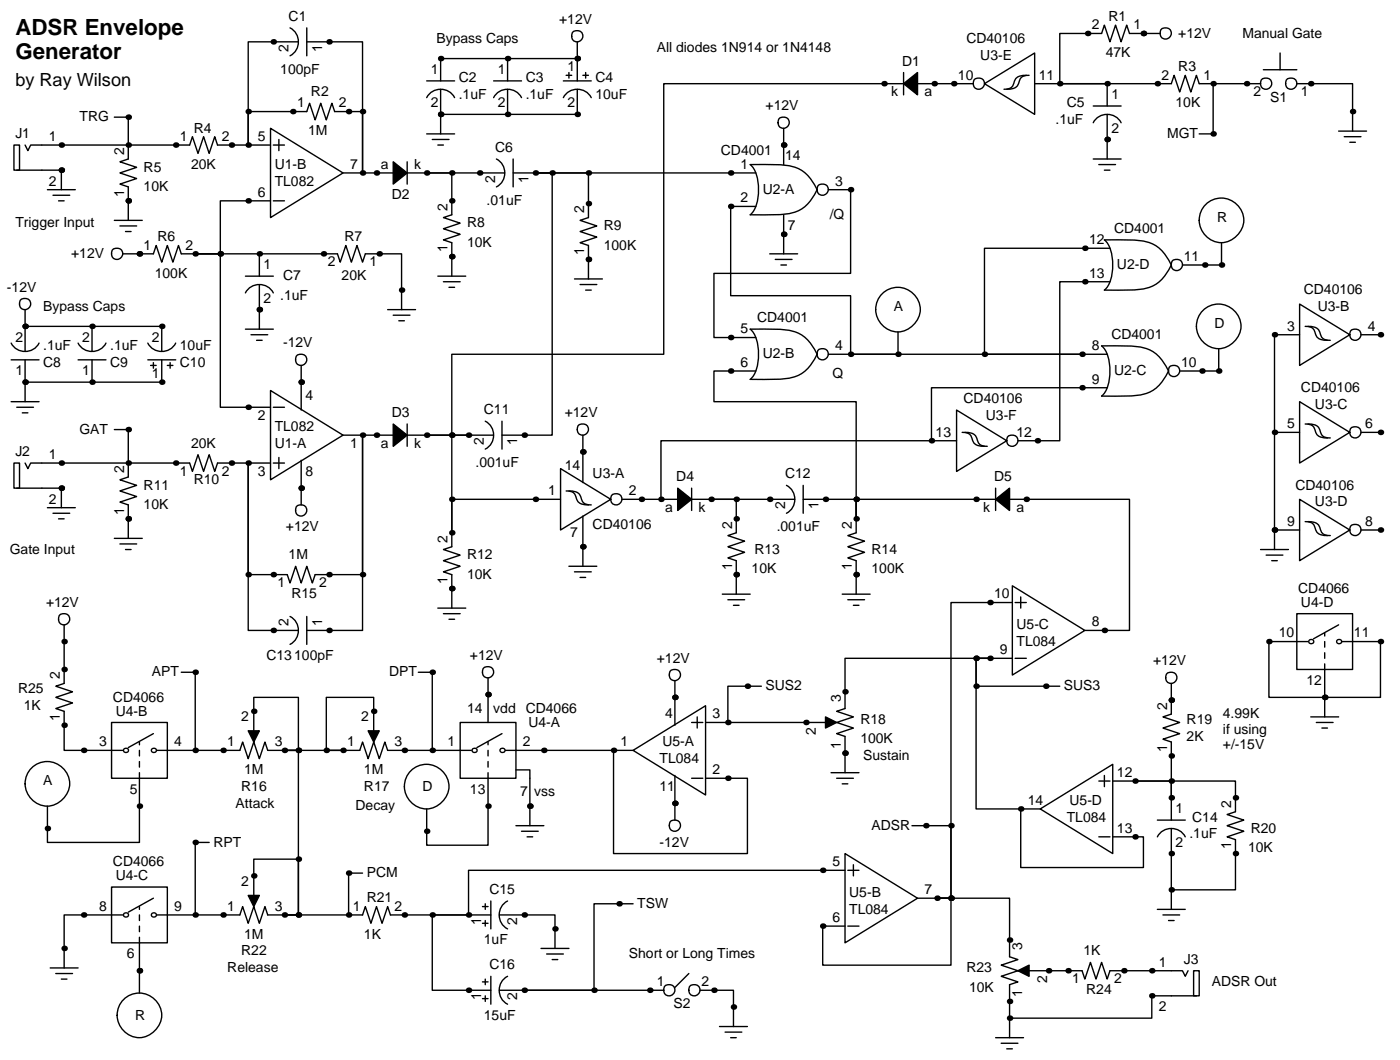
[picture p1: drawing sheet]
<svg xmlns="http://www.w3.org/2000/svg" width="255mm" height="193mm" viewBox="0 0 255 193" stroke-linecap="round" stroke-linejoin="round" font-family="sans-serif">
<g fill="none" stroke="#000" stroke-width=".25">
<path d="M52.8 5.1a2.88 2.88 0 0 1 0 5.1M54.4 7.6h-9.2v18.8v-6.1h10.7l.5-1.5 1 3 1-3 1 3 1.1-3 .5 1.5h5v11.2v-23.9h-10.1M55.9 5.1v5.1M80.3 10.7h24.9M170.2 15.2h7.1M179.3 15.2l9.2-5.5v11.1zM186.9 13.7a1.86 1.86 0 0 0-2.3 1.7 1.47 1.47 0 0 1-1.7 .9M187.5 13.7a1.69 1.69 0 0 0-2 1.7 1.9 1.9 0 0 1-2.1 .9M188.5 15.2h24.9l.5-1.5 1 3.1 1-3.1 1 3.1 1-3.1 .5 1.5h11.2M211.3 6.1h-5.6l-.5-1.5-1 3-1-3-1 3-1-3-.5 1.5h-7.7v9.1M221 15.2v9.2M230.1 12.7h6.1"/>
<path d="M233.2 9.7v3M236.2 15.2h10.2v8.7M2.5 26.4h1.1v4.6h-1.1zM3 31h8.2M4.6 26.4l.5 1 .5-1h28.9l.6-1.5 1 3 1-3 1 3 1-3 .5 1.5h9.7M23.4 26.4v2.6l-1.6 .5 3.1 1-3.1 1 3.1 1-3.1 1 1.6 .5v6.1M49.3 23.4l13.2 8.1-13.2 8.1zM49.3 36.6h-9.2v9.6h-4.5h4.5v28h9.2M49.8 26.4h2M49.8 36.6h2M50.8 25.4v2M62.5 31.5h6.1"/>
<path d="M77.7 24.4h5.1M78.7 25.4h3.1M79.8 26.4h1M87.4 31.5h-9.7h4.6v7.6l-1.5 .5 3 1-3 1.1 3 1-3 1 1.5 .5v6.1M97.5 31.5h40.2M105.2 20.8h-24.9v3.6M136.7 30h3.1a11 11 0 0 1 6.3 1.1 8.4 8.4 0 0 1 2.7 3.4 6.8 6.8 0 0 1-5.3 4.4l-2.3 .2h-4.5a6.4 6.4 0 0 0 1.5-5.1 5.9 5.9 0 0 0-1.5-4zM137.7 37.6h-4.6v16.2h21.8v10.7M142.7 23.4v6.6M142.7 39.1v7.1M150.9 34.5h4v15.3h-24.9v11.7h7.7M199.1 29h5.1"/>
<path d="M200.2 30h3M201.2 31h1M201.7 25.4v3.6M243.8 23.9h5.1M244.9 24.9h3M245.9 25.9h1M4.6 56.4v3h24.9M20.8 40.1h5.1M21.8 41.1h3.1M22.4 46.2h5.5l.5-1.5 1.1 3.1 1-3.1 1 3.1 1-3.1 .5 1.5h28.5l.5 1.6 1-3.1 1 3.1 1-3.1 1 3.1 .5-1.6h6.7v10.2M22.9 42.2h1M44.7 53.3a2.88 2.88 0 0 1 5.1 0"/>
<path d="M44.7 59.9h5.1M44.7 50.3h5.1M47.2 46.2v4.1M47.2 51.8v8.1M70.6 56.4h5.1M71.6 57.4h3.1M72.6 58.4h1.1M79.8 50.3h5M80.8 51.3h3M81.8 52.3h1M104.6 50.8h5.1M105.7 51.8h3"/>
<path d="M106.7 52.8h1M107.2 47.2v3.6M136.7 59.9h3.1a11 11 0 0 1 6.3 1.2 8.4 8.4 0 0 1 2.7 3.4 6.8 6.8 0 0 1-5.3 4.4l-2.3 .2h-4.5a6.4 6.4 0 0 0 1.5-5.1 5.9 5.9 0 0 0-1.5-4.1zM140.2 46.2h5.1M141.2 47.2h3.1M142.2 48.3h1.1M201.2 43.7h3.2a11 11 0 0 1 6.3 1.1 8.4 8.4 0 0 1 2.7 3.5 6.8 6.8 0 0 1-5.4 4.4l-2.3 .1h-4.5a6.4 6.4 0 0 0 1.5-5.1 5.9 5.9 0 0 0-1.5-4zM202.2 51.3h-9.2v29h-7.6M202.2 45.2h-22.9v19.3h17.8M222.5 44.2v4.1h-7.1M236.7 55.4l9.2 5.6-9.2 5.5zM237.7 59.4a1.69 1.69 0 0 1 2 1.7 1.9 1.9 0 0 0 2.1 .9"/>
<path d="M238.3 59.4a1.86 1.86 0 0 1 2.3 1.7 1.47 1.47 0 0 0 1.7 .9M2 73.2h5.1M3 74.2h3.1M4.1 75.2h1M29.5 69.6h-24.9v3.6M45.7 61h3.1M46.7 62h1.1M49.3 71.1l13.2 8.1-13.2 8.2zM49.8 74.2h2M54.9 66.5v8.2M62.5 79.2h6.1M88.4 76.7a2.88 2.88 0 0 1 0 5.1"/>
<path d="M89.9 79.2h-12.2h4.6v17.8v-6.1h19.8M91.4 79.2h4.1M91.4 76.7v5.1M106.2 79.2v8.7M137.7 67.6h-7.7v5.6h26v21.3M150.9 64.5h50.8M163.6 60.5v4M174.2 74.7l9.2 5.6-9.2 5.6zM175.3 78.7a1.69 1.69 0 0 1 1.9 1.7 1.9 1.9 0 0 0 2.1 .9M175.8 78.7a1.86 1.86 0 0 1 2.3 1.7 1.47 1.47 0 0 0 1.7 .9M200.7 63h3.2a11 11 0 0 1 6.2 1.1 8.4 8.4 0 0 1 2.8 3.5 6.8 6.8 0 0 1-5.4 4.4l-2.3 .1h-4.5a6.4 6.4 0 0 0 1.5-5.1 5.9 5.9 0 0 0-1.5-4zM201.7 70.6h-32v9.7"/>
<path d="M222 63.5v4.1h-7.1M232.2 78.7h4.5M236.7 73.2l9.2 5.5-9.2 5.6zM236.7 61h-4.5v39.1M237.7 77.2a1.69 1.69 0 0 1 2 1.7 1.9 1.9 0 0 0 2.1 .9M238.3 77.2a1.86 1.86 0 0 1 2.3 1.7 1.47 1.47 0 0 0 1.7 .9M247.9 61h3.6M247.9 78.7h3.6M2.5 84.3h1.1v4.6h-1.1zM3 88.9h8.2M4.6 84.3l.5 1 .5-1h28.9l.6 1.6 1-3.1 1 3.1 1-3.1 1 3.1 .5-1.6h9.7M49.8 84.3h2"/>
<path d="M50.8 83.3v2M54.9 83.8v8.1M102.1 85.3l9.2 5.6-9.2 5.6zM103.1 89.4a1.69 1.69 0 0 1 2 1.7 1.9 1.9 0 0 0 2.1 .8M103.6 89.4a1.86 1.86 0 0 1 2.4 1.7 1.47 1.47 0 0 0 1.7 .8M106.2 94v9.1M143.3 88.4a2.88 2.88 0 0 1 0 5.1M144.8 90.9h-15.3h4.6v6.1l-1.5 .5 3 1.1-3 1 3 1-3 1 1.5 .5v6.1M146.3 90.9h9.7v3.6M146.3 88.4v5.1M156 94.5v2.5l-1.6 .5 3.1 1.1-3.1 1 3.1 1-3.1 1 1.6 .5v6.1M169.7 80.3h-49.3v10.6h-7.1"/>
<path d="M169.7 80.3h4.5M177.8 90.9h-21.8v3.6M186.9 90.9h18.8v23.9h-4.5M232.2 96.5h4.5M236.7 90.9l9.2 5.6-9.2 5.6zM237.7 95a1.69 1.69 0 0 1 2 1.6 1.9 1.9 0 0 0 2.1 .9M238.3 95a1.86 1.86 0 0 1 2.3 1.6 1.47 1.47 0 0 0 1.7 .9M247.9 96.5h3.6M11.7 113.8v3M52.8 112.3a2.88 2.88 0 0 1 0 5M54.4 114.8h-9.2v-30.5v20.3h7.1l.5 1.6 1-3.1 1.1 3.1 1-3.1 1 3.1 .5-1.6h8.6v-25.4v35.6h-10.1M55.9 112.3v5"/>
<path d="M79.8 110.7h5M80.8 111.8h3M81.8 112.8h1M82.3 107.2v3.5M103.6 103.1h5.1M104.6 104.1h3.1M105.7 105.2h1M131.6 108.2h5.1M132.6 109.2h3M133.6 110.2h1M153.4 108.2h5.1M154.4 109.2h3.1"/>
<path d="M155.4 110.2h1.1M180.3 119.9h-2.5v27.4h8.1v10.7h22.4v-5.6h-1.5M180.3 119.9h-26.4v9.1l-1.5 .5 3 1.1-3 1 3 1-3 1 1.5 .5v6.6M180.3 109.7h-7.1v53.9h-2.5M180.3 119.9h-2.5v5.1h12.7M229.6 100.1h5.1M230.6 101.1h3.1M231.1 116.8v10.2h10.2M231.6 102.1h1.1M251.5 116.8v10.2h-10.2M11.7 132.1v4.6h10.7M28.4 136.7h2.1"/>
<path d="M35.6 122.4v14.3h8.1l.5-1.6 1 3.1 1-3.1 1 3.1 1.1-3.1 .5 1.6h16.7l.5-1.6 1.1 3.1 1-3.1 1 3.1 1-3.1 .5 1.6h8.1v-14.3M46.2 133.1v-6.1h8.2v9.7h-2.6h2.6v29.9h-2.6h2.6v-10.1h-8.2v6.6M68.1 133.1v-6.1h-8.7v9.7h3.1M88.9 123.4v3.1M99.1 136.7h12.7v18.7h24.3v-13.7h-3.5M122.9 124v3M136.1 125h-3.5v6.6h17.8M213.4 124.5v5.5l-1.6 .6 3.1 1-3.1 1 3.1 1-3.1 1 1.6 .5v14.3M238.8 130.6h5M239.8 131.6h3M240.8 132.6h1M241.3 127v3.6"/>
<path d="M8.6 146.8v6.6h16.8v-6.6M35.6 153.4v13.2h8.1l.5-1.5 1 3 1-3 1 3 1.1-3 .5 1.5h17.2l.5-1.5 1.1 3 1-3 1 3 1-3 .5 1.5h14.2M63.5 159v7.6M88.9 146.8v7.1h-11.2v-6.6M94 150.4h5.1M95 151.4h3M96 152.4h1M96.5 146.8v3.6M122.9 146.3v3.1M149.9 158.5h-64.6v8.1M151.4 140.7h5.1M152.4 141.7h3"/>
<path d="M153.4 142.7h1M168.7 150.4h4.5v13.2h-2.5M210.8 152.4a2.88 2.88 0 0 1 5.1 0M210.8 149.4h5.1M213.4 145.3v-3.1h-6.6h18.2v3.1M213.4 150.9v14.7M225 155.4v6.7h-11.6M9.1 176.3h5.1M10.2 177.3h3M11.2 178.3h1M15.2 166.6h-3.5v9.7M25.4 176.8v4"/>
<path d="M85.3 166.6h-6.6v13.7h6.6M95.5 166.6h5.6v6.1M98.6 172.7h5M99.6 173.7h3M100.6 174.8h1M125.5 177.3l-2.6 2.5M170.7 163.6h2.5v12.2h-23.3v-7.1M170.7 163.6h13.2v10.6l1.5 .6-3 1 3 1-3 1 3 1-1.5 .5v9.7M187.5 176.8h9.6l.5 1.5 1-3 1 3 1.1-3 1 3 .5-1.5h13.2l.5 1 .5-1M210.8 165.6h5.1M211.8 166.6h3.1M212.9 167.6h1"/>
<path d="M217.4 176.8h1v4.6h-1zM95.5 180.3h25.4M127.5 180.3h6.1v6.6M131.1 186.9h5M132.1 188h3M133.1 189h1M181.4 189h5M182.4 190h3M183.4 191h1M217.9 181.4h-8.1v4h-25.9"/>
<circle cx="178.3" cy="15.2" r="1.02"/>
<circle cx="212.4" cy="6.1" r="1.02"/>
<circle cx="230.6" cy="15.2" r="1.02"/>
<circle cx="235.2" cy="15.2" r="1.02"/>
<circle cx="142.8" cy="22.3" r="1.02"/>
<circle cx="149.9" cy="34.5" r="1.02"/>
<circle cx="4.6" cy="55.3" r="1.02"/>
<circle cx="21.3" cy="46.2" r="1.02"/>
<circle cx="163.5" cy="56.4" r="4"/>
<circle cx="214.4" cy="48.2" r="1.02"/>
<circle cx="222" cy="59.4" r="4"/>
<circle cx="222.5" cy="40.1" r="4"/>
<circle cx="54.9" cy="65.5" r="1.02"/>
<circle cx="106.2" cy="78.2" r="1.02"/>
<circle cx="149.9" cy="64.5" r="1.02"/>
<circle cx="213.9" cy="67.5" r="1.02"/>
<circle cx="246.9" cy="60.9" r="1.02"/>
<circle cx="246.9" cy="78.7" r="1.02"/>
<circle cx="54.9" cy="92.9" r="1.02"/>
<circle cx="112.3" cy="90.9" r="1.02"/>
<circle cx="184.4" cy="80.2" r="1.02"/>
<circle cx="246.9" cy="96.5" r="1.02"/>
<circle cx="11.7" cy="112.7" r="1.02"/>
<circle cx="88.9" cy="122.4" r="1.02"/>
<circle cx="122.9" cy="122.9" r="1.02"/>
<circle cx="213.4" cy="123.4" r="1.02"/>
<circle cx="8.6" cy="142.7" r="4"/>
<circle cx="77.7" cy="143.2" r="4"/>
<circle cx="122.9" cy="150.3" r="1.02"/>
<circle cx="25.4" cy="184.9" r="4"/>
<circle cx="121.9" cy="180.3" r="1.02"/>
<circle cx="126.5" cy="180.3" r="1.02"/>
</g>
<g fill="#000">
<circle cx="49.8" cy="7.6" r=".51"/>
<circle cx="59.9" cy="7.6" r=".51"/>
<circle cx="173.7" cy="15.2" r=".51"/>
<circle cx="193" cy="15.2" r=".51"/>
<circle cx="198.1" cy="6.1" r=".51"/>
<circle cx="208.3" cy="6.1" r=".51"/>
<circle cx="210.8" cy="15.2" r=".51"/>
<circle cx="221" cy="15.2" r=".51"/>
<circle cx="227.1" cy="15.2" r=".51"/>
<circle cx="238.8" cy="15.2" r=".51"/>
<circle cx="11.2" cy="26.4" r=".51"/>
<circle cx="11.2" cy="31" r=".51"/>
<circle cx="23.4" cy="36.6" r=".51"/>
<circle cx="23.4" cy="26.4" r=".51"/>
<circle cx="32" cy="26.4" r=".51"/>
<circle cx="42.2" cy="26.4" r=".51"/>
<circle cx="45.2" cy="36.6" r=".51"/>
<circle cx="45.2" cy="20.3" r=".51"/>
<circle cx="45.2" cy="26.4" r=".51"/>
<circle cx="53.3" cy="20.3" r=".51"/>
<circle cx="63.5" cy="20.3" r=".51"/>
<circle cx="66" cy="31.5" r=".51"/>
<circle cx="66" cy="20.3" r=".51"/>
<circle cx="80.3" cy="20.8" r=".51"/>
<circle cx="82.3" cy="36.6" r=".51"/>
<circle cx="82.3" cy="31.5" r=".51"/>
<circle cx="133.1" cy="31.5" r=".51"/>
<circle cx="133.1" cy="37.6" r=".51"/>
<circle cx="142.7" cy="26.4" r=".51"/>
<circle cx="154.9" cy="34.5" r=".51"/>
<circle cx="201.7" cy="25.4" r=".51"/>
<circle cx="246.4" cy="20.3" r=".51"/>
<circle cx="4.6" cy="59.4" r=".51"/>
<circle cx="25.4" cy="46.2" r=".51"/>
<circle cx="35.6" cy="46.2" r=".51"/>
<circle cx="40.1" cy="46.2" r=".51"/>
<circle cx="47.2" cy="46.2" r=".51"/>
<circle cx="47.2" cy="56.4" r=".51"/>
<circle cx="58.9" cy="46.2" r=".51"/>
<circle cx="69.1" cy="46.2" r=".51"/>
<circle cx="73.2" cy="52.8" r=".51"/>
<circle cx="82.3" cy="46.7" r=".51"/>
<circle cx="107.2" cy="47.2" r=".51"/>
<circle cx="142.7" cy="42.7" r=".51"/>
<circle cx="197.6" cy="45.2" r=".51"/>
<circle cx="197.6" cy="51.3" r=".51"/>
<circle cx="219.5" cy="48.3" r=".51"/>
<circle cx="222.5" cy="48.3" r=".51"/>
<circle cx="4.6" cy="69.6" r=".51"/>
<circle cx="45.2" cy="74.2" r=".51"/>
<circle cx="54.9" cy="69.6" r=".51"/>
<circle cx="66" cy="79.2" r=".51"/>
<circle cx="82.3" cy="79.2" r=".51"/>
<circle cx="85.3" cy="79.2" r=".51"/>
<circle cx="95.5" cy="79.2" r=".51"/>
<circle cx="133.1" cy="67.6" r=".51"/>
<circle cx="133.1" cy="61.5" r=".51"/>
<circle cx="154.9" cy="64.5" r=".51"/>
<circle cx="163.6" cy="64.5" r=".51"/>
<circle cx="179.3" cy="64.5" r=".51"/>
<circle cx="197.1" cy="64.5" r=".51"/>
<circle cx="197.1" cy="70.6" r=".51"/>
<circle cx="218.9" cy="67.6" r=".51"/>
<circle cx="222" cy="67.6" r=".51"/>
<circle cx="232.2" cy="78.7" r=".51"/>
<circle cx="232.2" cy="61" r=".51"/>
<circle cx="251.5" cy="78.7" r=".51"/>
<circle cx="251.5" cy="61" r=".51"/>
<circle cx="11.2" cy="84.3" r=".51"/>
<circle cx="11.2" cy="88.9" r=".51"/>
<circle cx="32" cy="84.3" r=".51"/>
<circle cx="42.2" cy="84.3" r=".51"/>
<circle cx="45.2" cy="84.3" r=".51"/>
<circle cx="54.9" cy="88.9" r=".51"/>
<circle cx="82.3" cy="90.9" r=".51"/>
<circle cx="97.5" cy="90.9" r=".51"/>
<circle cx="106.2" cy="99.6" r=".51"/>
<circle cx="106.2" cy="82.3" r=".51"/>
<circle cx="116.8" cy="90.9" r=".51"/>
<circle cx="134.1" cy="90.9" r=".51"/>
<circle cx="134.1" cy="94.5" r=".51"/>
<circle cx="140.2" cy="90.9" r=".51"/>
<circle cx="150.4" cy="90.9" r=".51"/>
<circle cx="156" cy="90.9" r=".51"/>
<circle cx="156" cy="94.5" r=".51"/>
<circle cx="169.7" cy="80.3" r=".51"/>
<circle cx="189" cy="80.3" r=".51"/>
<circle cx="232.2" cy="96.5" r=".51"/>
<circle cx="251.5" cy="96.5" r=".51"/>
<circle cx="11.7" cy="116.8" r=".51"/>
<circle cx="45.2" cy="104.6" r=".51"/>
<circle cx="49.8" cy="104.6" r=".51"/>
<circle cx="49.8" cy="114.8" r=".51"/>
<circle cx="59.9" cy="114.8" r=".51"/>
<circle cx="59.9" cy="104.6" r=".51"/>
<circle cx="66" cy="104.6" r=".51"/>
<circle cx="82.3" cy="107.2" r=".51"/>
<circle cx="134.1" cy="104.6" r=".51"/>
<circle cx="156" cy="104.6" r=".51"/>
<circle cx="177.8" cy="119.9" r=".51"/>
<circle cx="15.2" cy="136.7" r=".51"/>
<circle cx="22.9" cy="136.7" r=".51"/>
<circle cx="40.6" cy="136.7" r=".51"/>
<circle cx="46.2" cy="129.5" r=".51"/>
<circle cx="51.8" cy="136.7" r=".51"/>
<circle cx="54.4" cy="136.7" r=".51"/>
<circle cx="59.4" cy="136.7" r=".51"/>
<circle cx="62.5" cy="136.7" r=".51"/>
<circle cx="68.1" cy="129.5" r=".51"/>
<circle cx="73.7" cy="136.7" r=".51"/>
<circle cx="88.9" cy="126.5" r=".51"/>
<circle cx="122.9" cy="127" r=".51"/>
<circle cx="146.8" cy="131.6" r=".51"/>
<circle cx="153.9" cy="137.2" r=".51"/>
<circle cx="153.9" cy="126" r=".51"/>
<circle cx="177.8" cy="125" r=".51"/>
<circle cx="213.4" cy="137.7" r=".51"/>
<circle cx="213.4" cy="127.5" r=".51"/>
<circle cx="241.3" cy="127" r=".51"/>
<circle cx="8.6" cy="150.9" r=".51"/>
<circle cx="46.2" cy="159.5" r=".51"/>
<circle cx="54.4" cy="156.5" r=".51"/>
<circle cx="77.7" cy="151.4" r=".51"/>
<circle cx="96.5" cy="146.8" r=".51"/>
<circle cx="122.9" cy="146.3" r=".51"/>
<circle cx="173.2" cy="150.4" r=".51"/>
<circle cx="213.4" cy="155.4" r=".51"/>
<circle cx="213.4" cy="142.2" r=".51"/>
<circle cx="213.4" cy="145.3" r=".51"/>
<circle cx="11.7" cy="172.7" r=".51"/>
<circle cx="25.4" cy="176.8" r=".51"/>
<circle cx="40.6" cy="166.6" r=".51"/>
<circle cx="51.8" cy="166.6" r=".51"/>
<circle cx="54.4" cy="166.6" r=".51"/>
<circle cx="63.5" cy="166.6" r=".51"/>
<circle cx="73.7" cy="166.6" r=".51"/>
<circle cx="78.7" cy="166.6" r=".51"/>
<circle cx="101.1" cy="169.2" r=".51"/>
<circle cx="173.2" cy="163.6" r=".51"/>
<circle cx="183.9" cy="171.2" r=".51"/>
<circle cx="191" cy="176.8" r=".51"/>
<circle cx="194.6" cy="176.8" r=".51"/>
<circle cx="204.7" cy="176.8" r=".51"/>
<circle cx="209.8" cy="176.8" r=".51"/>
<circle cx="213.4" cy="162.1" r=".51"/>
<circle cx="118.4" cy="180.3" r=".51"/>
<circle cx="130" cy="180.3" r=".51"/>
<circle cx="133.6" cy="183.4" r=".51"/>
<circle cx="183.9" cy="182.4" r=".51"/>
<circle cx="183.9" cy="185.4" r=".51"/>
<circle cx="209.8" cy="181.4" r=".51"/>
</g>
<path d="M45.2 133.1h2l-1 2zM67.1 133.1h2l-1 2zM150.4 130.6l2 1-2 1zM45.2 163.1h2l-1 2zM185.4 176.8l2.1-1v2z" fill="#000" stroke="#000" stroke-width=".25"/>
<circle cx="22.9" cy="136.7" r=".25" fill="#fff"/>
<circle cx="27.9" cy="136.7" r=".51" fill="#000"/>
<circle cx="27.9" cy="136.7" r=".25" fill="#fff"/>
<path d="M20.3 131.6h10.2v10.1h-10.2zM27.9 133.6l-4.5 2.5M30.5 136.7h5.1M25.4 141.7v5.1M20.3 166.6h2.1M28.4 166.6h2.1" fill="none" stroke="#000" stroke-width=".25"/>
<path d="M25.4 141.7v-6.6" fill="none" stroke="#000" stroke-width=".25" stroke-dasharray="1"/>
<g fill="#000">
<circle cx="35.6" cy="136.7" r=".51"/>
<circle cx="25.4" cy="146.8" r=".51"/>
<circle cx="22.9" cy="166.6" r=".51"/>
</g>
<circle cx="22.9" cy="166.6" r=".25" fill="#fff"/>
<circle cx="27.9" cy="166.6" r=".51" fill="#000"/>
<circle cx="27.9" cy="166.6" r=".25" fill="#fff"/>
<path d="M236.2 116.8h2.1M244.3 116.8h2.1M15.2 166.6h5.1M20.3 161.5h10.2v10.2h-10.2zM25.4 171.7v5.1M27.9 163.6l-4.5 2.5M30.5 166.6h5.1" fill="none" stroke="#000" stroke-width=".25"/>
<path d="M25.4 171.7v-6.6" fill="none" stroke="#000" stroke-width=".25" stroke-dasharray="1"/>
<g fill="#000">
<circle cx="238.8" cy="116.8" r=".51"/>
<circle cx="15.2" cy="166.6" r=".51"/>
<circle cx="25.4" cy="176.8" r=".51"/>
<circle cx="35.6" cy="166.6" r=".51"/>
</g>
<circle cx="238.8" cy="116.8" r=".25" fill="#fff"/>
<circle cx="243.8" cy="116.8" r=".51" fill="#000"/>
<circle cx="243.8" cy="116.8" r=".25" fill="#fff"/>
<g fill="none" stroke="#000" stroke-width=".25">
<path d="M180.3 119.9h4.1M180.3 109.7h4.1M184.4 106.7l13.2 8.1-13.2 8.1zM184.9 119.9h2M184.9 109.7h2M185.9 108.7v2M197.6 114.8h3.6M231.1 116.8h5.1M236.2 111.8h10.2v10.1h-10.2zM243.8 113.8l-4.5 2.5M246.4 116.8h5.1M78.7 136.7h7.2"/>
<path d="M91.9 136.7h2.1M111.8 136.7h3.5M115.3 136.7l13.2-8.2v16.3zM122.9 127v5.1M126 131.6h2M127 130.6v2M128.5 131.6h4.1M241.3 121.9v5.1M122.9 141.2v5.1M126 141.7h2M128.5 141.7h4.1M149.9 158.5h4"/>
<path d="M153.9 155.4l13.2 8.2-13.2 8.1zM154.4 158.5h2.1M155.4 157.5v2M185.9 147.3h3.6M189.5 147.3l13.2-8.1v16.2zM200.2 142.2h2M200.2 152.4h2M201.2 141.2v2.1M202.7 142.2h4.1M202.7 152.4h4.1M112.8 164.6h-4.6v15.7h-12.7M149.9 168.7h4"/>
<path d="M154.4 168.7h2.1M167.1 163.6h3.6"/>
</g>
<path d="M241.3 121.9v-6.6" fill="none" stroke="#000" stroke-width=".25" stroke-dasharray="1"/>
<g fill="#000">
<circle cx="180.3" cy="119.9" r=".51"/>
<circle cx="180.3" cy="109.7" r=".51"/>
<circle cx="201.2" cy="114.8" r=".51"/>
<circle cx="231.1" cy="116.8" r=".51"/>
<circle cx="251.5" cy="116.8" r=".51"/>
<circle cx="78.7" cy="136.7" r=".51"/>
<circle cx="86.4" cy="136.7" r=".51"/>
<circle cx="111.8" cy="136.7" r=".51"/>
<circle cx="122.9" cy="127" r=".51"/>
<circle cx="132.6" cy="131.6" r=".51"/>
<circle cx="241.3" cy="127" r=".51"/>
<circle cx="122.9" cy="146.3" r=".51"/>
<circle cx="132.6" cy="141.7" r=".51"/>
<circle cx="149.9" cy="158.5" r=".51"/>
<circle cx="185.9" cy="147.3" r=".51"/>
<circle cx="206.8" cy="142.2" r=".51"/>
<circle cx="206.8" cy="152.4" r=".51"/>
<circle cx="149.9" cy="168.7" r=".51"/>
<circle cx="170.7" cy="163.6" r=".51"/>
<circle cx="108.2" cy="180.3" r=".51"/>
</g>
<circle cx="86.4" cy="136.7" r=".25" fill="#fff"/>
<circle cx="91.4" cy="136.7" r=".51" fill="#000"/>
<circle cx="91.4" cy="136.7" r=".25" fill="#fff"/>
<g fill="none" stroke="#000" stroke-width=".25">
<path d="M77.7 17.8a2.88 2.88 0 0 1 5.1 0M77.7 14.7h5.1M80.3 10.7v4M80.3 16.3v4.5M89.9 17.8a2.88 2.88 0 0 1 5.1 0M89.9 14.7h5.1M92.5 10.7v4M92.5 16.3v4.5M102.6 17.8a2.88 2.88 0 0 1 5.1 0M102.6 14.7h5.1M103.1 13.7h1M103.6 13.2v1"/>
<path d="M105.2 7.6v7.1M105.2 16.3v4.5M106.2 13.7h1M106.7 13.2v1M164.6 15.2h-43.7v49.3h-38.6v14.7h3M164.6 13.2v4.1M167.1 15.2h3.1M199.1 19.3h5.1M201.7 15.2v4.1M8.6 34.5h5.1M9.7 35.6h3M10.7 36.6h1"/>
<path d="M11.2 31v3.5M20.8 21.3h2.6v5.1M68.6 31.5h3M74.2 31.5h3.5M74.2 29.5v4M87.4 31.5h4.5M90.4 29a2.88 2.88 0 0 1 0 5M93.5 29v5M93.5 31.5h4M97.5 31.5h9.7v8.1l-1.5 .5 3 1-3 1.1 3 1-3 1 1.5 .5v2.5M97.5 31.5h3.1v47.7h-5.1M199.1 22.4a2.88 2.88 0 0 1 5.1 0"/>
<path d="M201.7 20.8v4.6M218.4 24.4h2.6M4.6 59.4v4.6M16.8 59.4v4.6M29.5 59.4v4.6M2 62.5a2.88 2.88 0 0 0 5.1 0M2 65.5h5.1M4.6 65.5v4.1M14.2 62.5a2.88 2.88 0 0 0 5.1 0M14.2 65.5h5.1M16.8 65.5v4.1M20.8 78.2h2.6v8.7l-1.6 .5 3.1 1-3.1 1 3.1 1-3.1 1 1.6 .5v6.1"/>
<path d="M26.9 62.5a2.88 2.88 0 0 0 5.1 0M26.9 65.5h5.1M27.4 66.5h1M27.9 66v1.1M29.5 65.5v4.1M30.5 66.5h1M31 66v1.1M68.6 79.2h3M74.2 77.2v4.1M74.2 79.2h3.5M8.6 92.5h5.1M9.7 93.5h3"/>
<path d="M10.7 94.5h1M11.2 88.9v3.6M20.8 98h5.1M21.8 99.1h3.1M82.3 97v2.6l-1.5 .5 3 1-3 1 3 1-3 1 1.5 .5v2.6M120.4 90.9h3M126 88.9v4.1M126 90.9h3.5M177.8 90.9h3.6M181.4 88.9v4.1M183.9 90.9h3M11.7 116.8v7.7l-1.5 .5 3 1-3 1 3 1-3 1 1.5 .5v2.6"/>
<path d="M22.9 100.1h1M33 122.4h2.6M76.2 122.4h2.5M83.8 131.6h10.2v10.1h-10.2zM88.9 126.5v5.1M91.4 133.6l-4.5 2.5M94 136.7h5.1M136.1 125h2.6M190.5 125h2.5M35.6 153.4h2.5M63.5 159h2.5M88.9 141.7v5.1"/>
<path d="M94 140.2h2.5v6.6M166.1 150.4h2.6M225 145.3v2.5l-1.5 .5 3.1 1.1-3.1 1 3.1 1-3.1 1 1.5 .5v2.5M85.3 166.6h4.1M87.9 178.8h1M87.9 168.1h1M87.9 165.1h1M88.4 164.6v1M88.4 167.6v1.1M88.4 178.3v1M89.4 164.1v5.1M89.4 177.8v5.1"/>
<path d="M90.9 166.6h4.6M92.5 177.8a2.88 2.88 0 0 0 0 5.1M92.5 164.1a2.88 2.88 0 0 0 0 5.1M112.8 164.6h2.5M85.3 180.3h4.1M87.9 181.9h1M88.4 181.4v1M90.9 180.3h4.6"/>
<circle cx="105.2" cy="6.6" r="1.02"/>
</g>
<path d="M88.9 141.7v-6.6" fill="none" stroke="#000" stroke-width=".25" stroke-dasharray="1"/>
<g fill="#000">
<circle cx="80.3" cy="10.7" r=".51"/>
<circle cx="92.5" cy="10.7" r=".51"/>
<circle cx="105.2" cy="10.7" r=".51"/>
<circle cx="161" cy="15.2" r=".51"/>
<circle cx="170.2" cy="15.2" r=".51"/>
<circle cx="201.7" cy="15.2" r=".51"/>
<circle cx="11.2" cy="31" r=".51"/>
<circle cx="23.4" cy="21.3" r=".51"/>
<circle cx="68.6" cy="31.5" r=".51"/>
<circle cx="77.7" cy="31.5" r=".51"/>
<circle cx="80.3" cy="20.8" r=".51"/>
<circle cx="87.4" cy="31.5" r=".51"/>
<circle cx="92.5" cy="20.8" r=".51"/>
<circle cx="97.5" cy="31.5" r=".51"/>
<circle cx="100.6" cy="31.5" r=".51"/>
<circle cx="105.2" cy="20.8" r=".51"/>
<circle cx="107.2" cy="37.1" r=".51"/>
<circle cx="107.2" cy="31.5" r=".51"/>
<circle cx="201.7" cy="25.4" r=".51"/>
<circle cx="221" cy="24.4" r=".51"/>
<circle cx="4.6" cy="59.4" r=".51"/>
<circle cx="16.8" cy="59.4" r=".51"/>
<circle cx="29.5" cy="59.4" r=".51"/>
<circle cx="107.2" cy="47.2" r=".51"/>
<circle cx="4.6" cy="69.6" r=".51"/>
<circle cx="16.8" cy="69.6" r=".51"/>
<circle cx="23.4" cy="78.2" r=".51"/>
<circle cx="29.5" cy="69.6" r=".51"/>
<circle cx="68.6" cy="79.2" r=".51"/>
<circle cx="77.7" cy="79.2" r=".51"/>
<circle cx="82.3" cy="79.2" r=".51"/>
<circle cx="11.2" cy="88.9" r=".51"/>
<circle cx="23.4" cy="84.3" r=".51"/>
<circle cx="23.4" cy="94.5" r=".51"/>
<circle cx="82.3" cy="97" r=".51"/>
<circle cx="120.4" cy="90.9" r=".51"/>
<circle cx="129.5" cy="90.9" r=".51"/>
<circle cx="177.8" cy="90.9" r=".51"/>
<circle cx="186.9" cy="90.9" r=".51"/>
<circle cx="82.3" cy="107.2" r=".51"/>
<circle cx="11.7" cy="132.1" r=".51"/>
<circle cx="11.7" cy="121.9" r=".51"/>
<circle cx="35.6" cy="122.4" r=".51"/>
<circle cx="78.7" cy="122.4" r=".51"/>
<circle cx="88.9" cy="126.5" r=".51"/>
<circle cx="99.1" cy="136.7" r=".51"/>
<circle cx="136.1" cy="125" r=".51"/>
<circle cx="190.5" cy="125" r=".51"/>
<circle cx="35.6" cy="153.4" r=".51"/>
<circle cx="63.5" cy="159" r=".51"/>
<circle cx="88.9" cy="146.8" r=".51"/>
<circle cx="96.5" cy="146.8" r=".51"/>
<circle cx="168.7" cy="150.4" r=".51"/>
<circle cx="225" cy="155.4" r=".51"/>
<circle cx="225" cy="145.3" r=".51"/>
<circle cx="85.3" cy="166.6" r=".51"/>
<circle cx="95.5" cy="166.6" r=".51"/>
<circle cx="112.8" cy="164.6" r=".51"/>
<circle cx="85.3" cy="180.3" r=".51"/>
<circle cx="95.5" cy="180.3" r=".51"/>
</g>
<path d="M164.6 15.2l2.5-2v4.1zM71.6 29.5l2.6 2-2.6 2zM71.6 77.2l2.6 2-2.6 2.1zM123.4 88.9l2.6 2-2.6 2.1zM181.4 90.9l2.5-2v4.1z" fill="#000" stroke="#000" stroke-width=".25"/>
<g font-size="4.1">
<text x="2.8" y="6.3">ADSR Envelope</text>
<text x="2.8" y="10.7">Generator</text>
</g>
<text font-size="3.3" x="2.8" y="15.7">by Ray Wilson</text>
<g font-size="2.5">
<text x="52.6" y="3.8">C1</text>
<text x="101.9" y="4.3">+12V</text>
<text x="198.9" y="5.3">2</text>
<text x="201.9" y="3.8">R1</text>
<text x="206.5" y="5.3">1</text>
<text x="52.6" y="9.4" transform="rotate(-90 52.6 9.4)">2</text>
<text x="58.7" y="9.4" transform="rotate(-90 58.7 9.4)">1</text>
<text x="79.5" y="7.9">Bypass Caps</text>
<text x="119.6" y="9.4">All diodes 1N914 or 1N4148</text>
<text x="164.3" y="11.9">D1</text>
<text x="176" y="7.9">CD40106</text>
<text x="178.6" y="10.9">U3-E</text>
<text x="201.4" y="10.4">47K</text>
<text x="214.6" y="6.9">+12V</text>
<text x="226.3" y="6.9">Manual Gate</text>
<text x="51.1" y="13.5">100pF</text>
<text x="56.6" y="17.5">R2</text>
<text x="78.5" y="13.5">1</text>
<text x="83.6" y="15">C2</text>
<text x="90.7" y="13.5">1</text>
<text x="95.8" y="15">C3</text>
<text x="103.4" y="13">1</text>
<text x="108.5" y="15">C4</text>
<text x="162.3" y="17.5">k</text>
<text x="168.4" y="17.5">a</text>
<text x="174.5" y="14.5">10</text>
<text x="189.2" y="14.5">11</text>
<text x="211.6" y="14.5">2</text>
<text x="214.6" y="13">R3</text>
<text x="219.2" y="14.5">1</text>
<text x="228.3" y="17.5">2</text>
<text x="237" y="17.5">1</text>
<text x="14.5" y="22.1">TRG</text>
<text x="54.1" y="19.6">1</text>
<text x="61.7" y="19.6">2</text>
<text x="78.5" y="19.6">2</text>
<text x="83.6" y="18">.1uF</text>
<text x="90.7" y="19.6">2</text>
<text x="95.8" y="18">.1uF</text>
<text x="103.4" y="19.6">2</text>
<text x="108.5" y="18">10uF</text>
<text x="139.4" y="20.1">+12V</text>
<text x="192.3" y="22.6">.1uF</text>
<text x="194.3" y="19.6">C5</text>
<text x="202.4" y="18">1</text>
<text x="214.1" y="19.6">10K</text>
<text x="231.4" y="18.5">S1</text>
<text x="2.8" y="25.1">J1</text>
<text x="8.9" y="25.7">1</text>
<text x="22.6" y="28.2" transform="rotate(-90 22.6 28.2)">2</text>
<text x="32.8" y="25.7">1</text>
<text x="35.3" y="24.1">R4</text>
<text x="40.4" y="25.7">2</text>
<text x="47" y="25.7">5</text>
<text x="56.1" y="24.6">1M</text>
<text x="90.2" y="27.7">C6</text>
<text x="131.3" y="28.2">CD4001</text>
<text x="143" y="29.2">14</text>
<text x="202.4" y="24.1">2</text>
<text x="212.6" y="25.1">MGT</text>
<text x="8.9" y="33.8">2</text>
<text x="22.6" y="35.8" transform="rotate(-90 22.6 35.8)">1</text>
<text x="26.2" y="31.2">R5</text>
<text x="26.2" y="34.8">10K</text>
<text x="34.8" y="30.7">20K</text>
<text x="47" y="35.8">6</text>
<text x="50" y="30.7">U1-B</text>
<text x="50" y="33.8">TL082</text>
<text x="63.8" y="30.7">7</text>
<text x="69.3" y="30.7">a</text>
<text x="75.4" y="30.7">k</text>
<text x="90.2" y="33.3" transform="rotate(-90 90.2 33.3)">2</text>
<text x="96.3" y="33.3" transform="rotate(-90 96.3 33.3)">1</text>
<text x="134.9" y="30.7">1</text>
<text x="138.9" y="35.3">U2-A</text>
<text x="152.1" y="33.8">3</text>
<text x="2.8" y="41.4">Trigger Input</text>
<text x="71.4" y="36.3">D2</text>
<text x="81.5" y="38.4" transform="rotate(-90 81.5 38.4)">2</text>
<text x="85.1" y="41.4">R8</text>
<text x="88.6" y="37.3">.01uF</text>
<text x="106.4" y="38.9" transform="rotate(-90 106.4 38.9)">2</text>
<text x="110" y="41.9">R9</text>
<text x="134.9" y="36.8">2</text>
<text x="143.5" y="41.9">7</text>
<text x="151.1" y="39.9">/Q</text>
<text x="221.7" y="40.4">R</text>
<text x="13" y="47">+12V</text>
<text x="26.2" y="45.5">1</text>
<text x="28.7" y="43.9">R6</text>
<text x="33.8" y="45.5">2</text>
<text x="62.7" y="43.9">R7</text>
<text x="81.5" y="46" transform="rotate(-90 81.5 46)">1</text>
<text x="85.1" y="45">10K</text>
<text x="106.4" y="46.5" transform="rotate(-90 106.4 46.5)">1</text>
<text x="110" y="45.5">100K</text>
<text x="198.4" y="44.5">12</text>
<text x="202.9" y="42.4">CD4001</text>
<text x="215.6" y="47.5">11</text>
<text x="1.3" y="53.1">-12V</text>
<text x="28.2" y="50.5">100K</text>
<text x="48" y="49">1</text>
<text x="51.6" y="51.1">C7</text>
<text x="59.7" y="48.5">2</text>
<text x="62.2" y="51.1">20K</text>
<text x="67.3" y="48.5">1</text>
<text x="198.4" y="50.5">13</text>
<text x="203.5" y="49">U2-D</text>
<text x="237.5" y="53.6">CD40106</text>
<text x="7.9" y="56.6">Bypass Caps</text>
<text x="48" y="55.1">2 .1uF</text>
<text x="137.9" y="58.7">CD4001</text>
<text x="162.8" y="56.6">A</text>
<text x="221.2" y="59.7">D</text>
<text x="240" y="56.6">U3-B</text>
<text x="2.8" y="62.2">2</text>
<text x="7.9" y="63.8">.1uF</text>
<text x="15" y="62.2">2</text>
<text x="20.1" y="63.8">.1uF</text>
<text x="27.7" y="62.2">2</text>
<text x="32.8" y="63.8">10uF</text>
<text x="51.6" y="63.2">-12V</text>
<text x="134.9" y="60.7">5</text>
<text x="138.9" y="65.3">U2-B</text>
<text x="152.1" y="63.8">4</text>
<text x="198.9" y="63.8">8</text>
<text x="202.4" y="61.7">CD4001</text>
<text x="234.4" y="60.2">3</text>
<text x="249.2" y="60.2">4</text>
<text x="2.8" y="68.3">1</text>
<text x="7.9" y="66.8">C8</text>
<text x="15" y="68.3">1</text>
<text x="20.1" y="66.8">C9</text>
<text x="27.7" y="68.8">1</text>
<text x="32.8" y="66.8">C10</text>
<text x="134.9" y="66.8">6</text>
<text x="151.6" y="68.8">Q</text>
<text x="198.9" y="69.9">9</text>
<text x="202.9" y="68.3">U2-C</text>
<text x="215.1" y="66.8">10</text>
<text x="237" y="71.4">CD40106</text>
<text x="47" y="76.5">2</text>
<text x="55.6" y="72.9">4</text>
<text x="71.4" y="75.9">D3</text>
<text x="88.1" y="75.4">C11</text>
<text x="102.9" y="75.9">+12V</text>
<text x="175.5" y="73.4">CD40106</text>
<text x="179.6" y="76.5">U3-F</text>
<text x="234.4" y="78">5</text>
<text x="239.5" y="74.4">U3-C</text>
<text x="248.7" y="78">6</text>
<text x="2.8" y="83.1">J2</text>
<text x="8.9" y="83.6">1</text>
<text x="14.5" y="79">GAT</text>
<text x="34.8" y="81.5">20K</text>
<text x="50" y="81.5">U1-A</text>
<text x="50" y="78.5">TL082</text>
<text x="63.8" y="81.5">1</text>
<text x="69.3" y="81.5">a</text>
<text x="75.4" y="81.5">k</text>
<text x="88.1" y="81" transform="rotate(-90 88.1 81)">2</text>
<text x="94.2" y="81" transform="rotate(-90 94.2 81)">1</text>
<text x="170.4" y="79.5">13</text>
<text x="185.2" y="79.5">12</text>
<text x="22.6" y="86.1" transform="rotate(-90 22.6 86.1)">2</text>
<text x="26.2" y="89.2">R11</text>
<text x="32.8" y="86.6">1</text>
<text x="35.3" y="88.1">R10</text>
<text x="40.4" y="86.6">2</text>
<text x="47" y="86.6">3</text>
<text x="55.6" y="86.6">8</text>
<text x="86.6" y="85.1">.001uF</text>
<text x="102.9" y="85.6">14</text>
<text x="107.9" y="87.1">U3-A</text>
<text x="123.2" y="87.6">D4</text>
<text x="143" y="87.1">C12</text>
<text x="181.1" y="87.6">D5</text>
<text x="236" y="89.2">CD40106</text>
<text x="8.9" y="91.7">2</text>
<text x="22.6" y="93.7" transform="rotate(-90 22.6 93.7)">1</text>
<text x="26.2" y="92.7">10K</text>
<text x="99.8" y="90.2">1</text>
<text x="114.6" y="90.2">2</text>
<text x="121.2" y="93.2">a</text>
<text x="127.3" y="93.2">k</text>
<text x="143" y="92.7" transform="rotate(-90 143 92.7)">2</text>
<text x="149.1" y="92.7" transform="rotate(-90 149.1 92.7)">1</text>
<text x="179.1" y="93.2">k</text>
<text x="185.2" y="93.2">a</text>
<text x="234.4" y="95.8">9</text>
<text x="239.5" y="92.2">U3-D</text>
<text x="248.7" y="95.8">8</text>
<text x="1.8" y="100.8">Gate Input</text>
<text x="52.1" y="96.8">+12V</text>
<text x="52.6" y="101.9">1M</text>
<text x="81.5" y="98.8" transform="rotate(-90 81.5 98.8)">2</text>
<text x="85.1" y="101.9">R12</text>
<text x="103.9" y="97.8">7</text>
<text x="107.9" y="96.3">CD40106</text>
<text x="133.3" y="96.3" transform="rotate(-90 133.3 96.3)">2</text>
<text x="137.4" y="100.8">R13</text>
<text x="141.5" y="96.8">.001uF</text>
<text x="155.2" y="96.3" transform="rotate(-90 155.2 96.3)">2</text>
<text x="158.8" y="100.8">R14</text>
<text x="50.5" y="106.9">1</text>
<text x="58.2" y="106.9">2</text>
<text x="81.5" y="106.4" transform="rotate(-90 81.5 106.4)">1</text>
<text x="85.1" y="105.4">10K</text>
<text x="133.3" y="103.9" transform="rotate(-90 133.3 103.9)">1</text>
<text x="136.9" y="104.4">10K</text>
<text x="155.2" y="103.9" transform="rotate(-90 155.2 103.9)">1</text>
<text x="158.8" y="104.4">100K</text>
<text x="236.5" y="107.9">CD4066</text>
<text x="8.4" y="110.5">+12V</text>
<text x="53.1" y="109">R15</text>
<text x="181.1" y="109">10</text>
<text x="237" y="110.5">U4-D</text>
<text x="52.6" y="114" transform="rotate(-90 52.6 114)">2</text>
<text x="58.7" y="114" transform="rotate(-90 58.7 114)">1</text>
<text x="182.1" y="119.1">9</text>
<text x="185.2" y="114.6">U5-C</text>
<text x="185.2" y="117.6">TL084</text>
<text x="198.9" y="114">8</text>
<text x="232.9" y="116.1">10</text>
<text x="246.6" y="116.1">11</text>
<text x="10.9" y="123.7" transform="rotate(-90 10.9 123.7)">2</text>
<text x="27.7" y="123.2">APT</text>
<text x="48.5" y="120.1">C13100pF</text>
<text x="70.9" y="123.2">DPT</text>
<text x="85.6" y="120.1">+12V</text>
<text x="119.6" y="120.6">+12V</text>
<text x="139.4" y="125.7">SUS2</text>
<text x="193.8" y="125.7">SUS3</text>
<text x="210.1" y="121.2">+12V</text>
<text x="238" y="124.7">12</text>
<text x="3.3" y="126.2">R25</text>
<text x="4.3" y="129.3">1K</text>
<text x="10.9" y="131.3" transform="rotate(-90 10.9 131.3)">1</text>
<text x="20.6" y="127.8">CD4066</text>
<text x="21.1" y="130.3">U4-B</text>
<text x="43.9" y="131.3">2</text>
<text x="65.8" y="131.3">2</text>
<text x="85.1" y="129.8">14</text>
<text x="89.9" y="129.8">vdd</text>
<text x="95.8" y="129.8">CD4066</text>
<text x="121.2" y="130.8">4</text>
<text x="129.8" y="130.8">3</text>
<text x="153.2" y="127.8" transform="rotate(-90 153.2 127.8)">3</text>
<text x="156.7" y="131.8">R18</text>
<text x="212.6" y="129.3" transform="rotate(-90 212.6 129.3)">2</text>
<text x="216.2" y="131.8">R19</text>
<text x="222.8" y="130.8">4.99K</text>
<text x="18" y="135.9">3</text>
<text x="31.7" y="135.9">4</text>
<text x="41.4" y="135.9">1</text>
<text x="50" y="135.9">3</text>
<text x="63.2" y="135.9">1</text>
<text x="71.9" y="135.9">3</text>
<text x="81.5" y="135.9">1</text>
<text x="95.2" y="135.9">2</text>
<text x="96.3" y="132.3">U4-A</text>
<text x="113" y="135.9">1</text>
<text x="120.6" y="135.9">U5-A</text>
<text x="148.6" y="133.9" transform="rotate(-90 148.6 133.9)">2</text>
<text x="153.2" y="136.4" transform="rotate(-90 153.2 136.4)">1</text>
<text x="156.7" y="135.4">100K</text>
<text x="212.6" y="136.9" transform="rotate(-90 212.6 136.9)">1</text>
<text x="216.2" y="134.9">2K</text>
<text x="222.8" y="133.6">if using</text>
<text x="222.8" y="136.4">+/-15V</text>
<text x="7.9" y="143">A</text>
<text x="44.5" y="141">1M</text>
<text x="66.3" y="141">1M</text>
<text x="120.1" y="138.9">TL084</text>
<text x="129.8" y="141">2</text>
<text x="157.2" y="138.4">Sustain</text>
<text x="203.5" y="141.5">12</text>
<text x="23.6" y="144.5">5</text>
<text x="42.9" y="147.1">Attack</text>
<text x="43.9" y="144">R16</text>
<text x="64.8" y="147.6">Decay</text>
<text x="66.3" y="144">R17</text>
<text x="77" y="144">D</text>
<text x="85.6" y="144.5">13</text>
<text x="94.7" y="145">7</text>
<text x="97.3" y="145">vss</text>
<text x="120.1" y="144">11</text>
<text x="187.2" y="146.6">14</text>
<text x="194.3" y="149.6">TL084</text>
<text x="194.8" y="146.6">U5-D</text>
<text x="214.1" y="148.1">1</text>
<text x="217.2" y="149.6">C14</text>
<text x="224.3" y="147.1" transform="rotate(-90 224.3 147.1)">2</text>
<text x="38.9" y="154.2">RPT</text>
<text x="120.1" y="154.2">-12V</text>
<text x="158.8" y="151.1">ADSR</text>
<text x="203.5" y="151.6">13</text>
<text x="214.1" y="154.2">2</text>
<text x="216.7" y="152.7">.1uF</text>
<text x="224.3" y="154.7" transform="rotate(-90 224.3 154.7)">1</text>
<text x="227.3" y="155.2">10K</text>
<text x="227.8" y="151.6">R20</text>
<text x="20.6" y="157.7">CD4066</text>
<text x="21.1" y="160.3">U4-C</text>
<text x="43.9" y="161.3">2</text>
<text x="66.8" y="159.8">PCM</text>
<text x="151.6" y="157.7">5</text>
<text x="18" y="165.9">8</text>
<text x="31.7" y="165.9">9</text>
<text x="41.4" y="165.9">1</text>
<text x="50" y="165.9">3</text>
<text x="64.3" y="165.9">1</text>
<text x="66.8" y="164.3">R21</text>
<text x="71.9" y="165.9">2</text>
<text x="89.2" y="162.8">C15</text>
<text x="116.1" y="165.4">TSW</text>
<text x="151.6" y="167.9">6</text>
<text x="154.7" y="163.3">U5-B</text>
<text x="154.7" y="166.4">TL084</text>
<text x="168.4" y="162.8">7</text>
<text x="43.9" y="174">R22</text>
<text x="44.5" y="170.9">1M</text>
<text x="66.3" y="170.9">1K</text>
<text x="87.6" y="168.4" transform="rotate(-90 87.6 168.4)">1</text>
<text x="88.1" y="172">1uF</text>
<text x="94.2" y="168.4" transform="rotate(-90 94.2 168.4)">2</text>
<text x="186.2" y="173" transform="rotate(-90 186.2 173)">3</text>
<text x="197.4" y="174">1K</text>
<text x="23.1" y="174.5">6</text>
<text x="41.4" y="177">Release</text>
<text x="89.2" y="176.5">C16</text>
<text x="114.6" y="174.5">Short or Long Times</text>
<text x="119.6" y="179.6">1</text>
<text x="127.8" y="179.6">2</text>
<text x="176" y="177">R23</text>
<text x="190.8" y="179.1" transform="rotate(-90 190.8 179.1)">2</text>
<text x="195.3" y="179.1">1</text>
<text x="202.9" y="179.1">2</text>
<text x="211.1" y="176">1</text>
<text x="215.6" y="175.5">J3</text>
<text x="220.7" y="179.6">ADSR Out</text>
<text x="24.6" y="185.7">R</text>
<text x="87.6" y="182.1" transform="rotate(-90 87.6 182.1)">1</text>
<text x="88.1" y="185.7">15uF</text>
<text x="94.2" y="182.1" transform="rotate(-90 94.2 182.1)">2</text>
<text x="122.7" y="183.6">S2</text>
<text x="176.5" y="180.6">10K</text>
<text x="186.2" y="181.6" transform="rotate(-90 186.2 181.6)">1</text>
<text x="197.9" y="181.1">R24</text>
<text x="211.1" y="184.1">2</text>
</g>
</svg>
